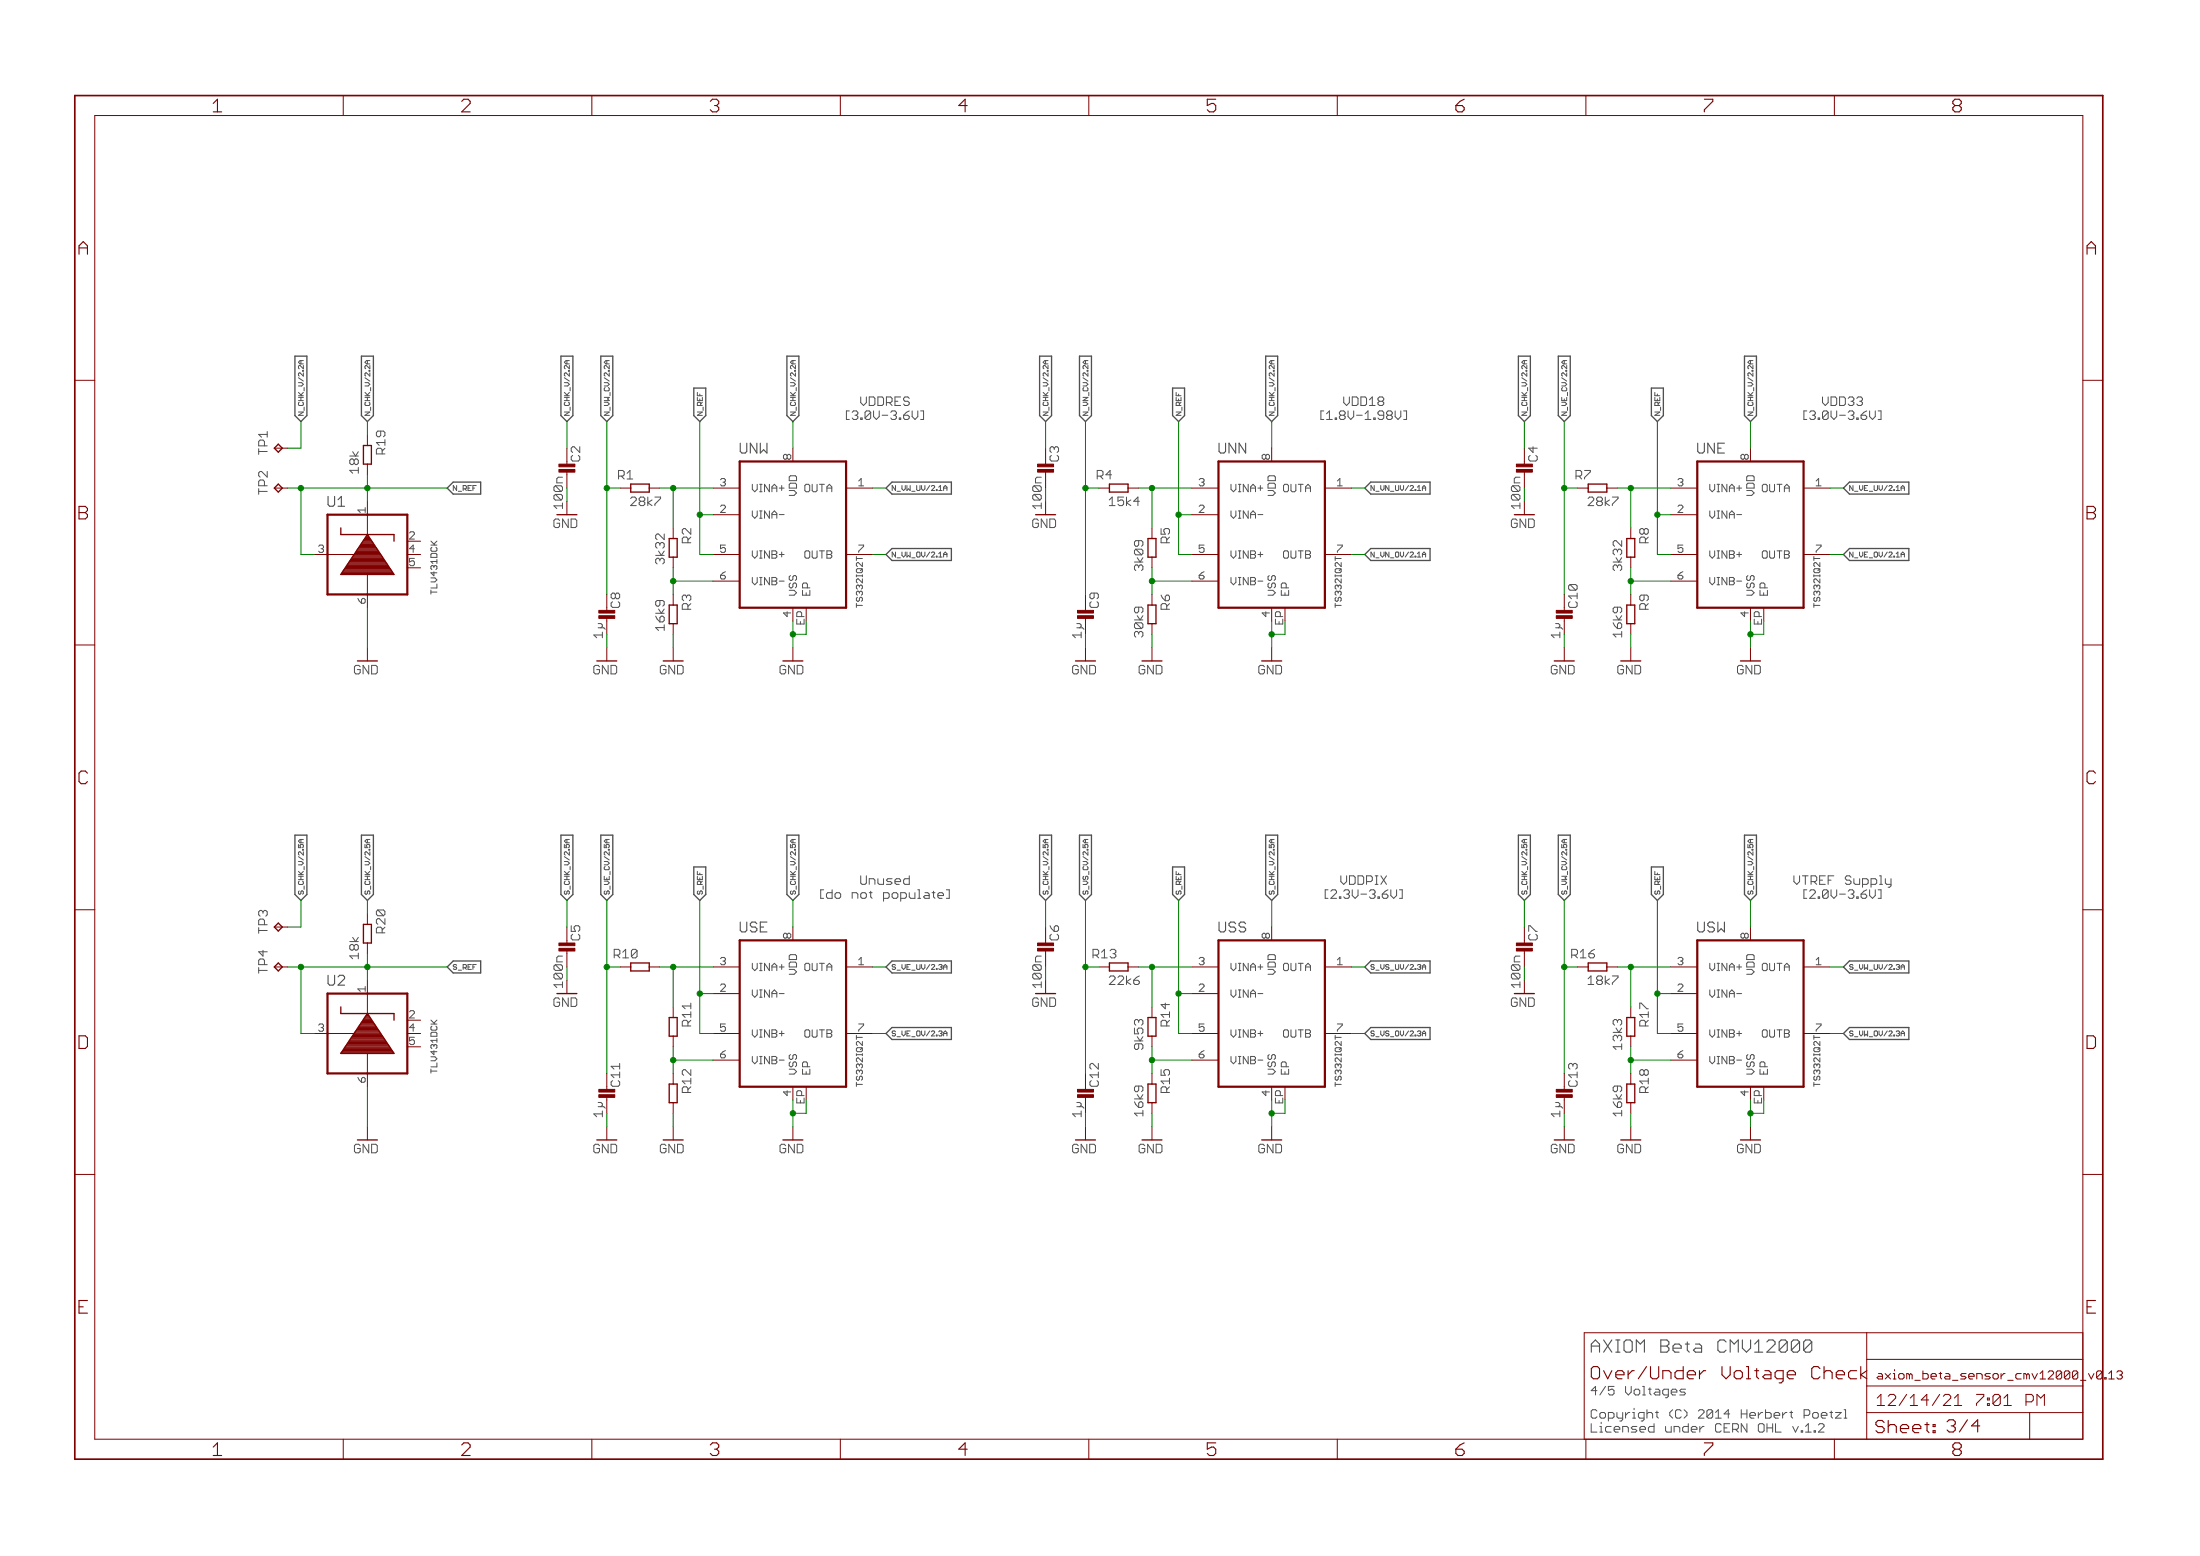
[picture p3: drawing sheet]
<svg xmlns="http://www.w3.org/2000/svg" width="420mm" height="297mm" viewBox="0 0 420 297" stroke-linecap="round" stroke-linejoin="round" font-family="sans-serif">
<g fill="none" stroke="#505050" stroke-width=".19">
<path d="M164.4 75.8v1.1l.5 .5M86.6 93.6v-.9l.6 .9M154.4 92.5h-.5l-.2 .2v.9l.2 .3h.5M170.4 93.6v-.9l.6 .9M211.9 96.5h1.1M212.4 94.9l-.5 .5M229 92.5l.3 .3M229.3 91.4l-.3 .2M229.3 96.4l-.3 .3M230 96.9l-1 .9h1M245.8 92.5h-.4l-.3 .2v.9l.3 .3h.4M261.8 93.6v-.9l.6 .9"/>
<path d="M337.3 92.5h-.5l-.2 .2v.9l.2 .3h.5M353.3 93.6v-.9l.6 .9M154.4 105.2h-.5l-.2 .2v.9l.2 .3h.5M170.4 106.3v-.9l.6 .9M245.8 105.2h-.4l-.3 .2v.9l.3 .3h.4M261.8 106.3v-.9l.6 .9M337.3 105.2h-.5l-.2 .2v.9l.2 .3h.5M353.3 106.3v-.9l.6 .9M164.4 167.2v1.4l.3 .2M342.6 167.2v1.1l.6 .5M86.6 184.9l.1 .2M86.7 184.1l-.1 .2 .1 .3"/>
<path d="M154.4 183.9h-.5l-.2 .2v1l.2 .2h.5M154.4 196.6h-.5l-.2 .2v1l.2 .2h.5M170.4 184.9l.1 .2M170.4 197.6l.1 .2M170.5 184.1l-.1 .2 .1 .3M170.5 196.8l-.1 .2 .1 .3M229 183.9l.3 .3M229.3 182.8l-.3 .2M229.3 187.9l-.3 .2M230 188.3l-1 1h1M245.8 183.9h-.4l-.3 .2v1l.3 .2h.4M245.8 196.6h-.4l-.3 .2v1l.3 .2h.4"/>
<path d="M261.8 197.6l.2 .2M261.8 184.9l.2 .2M262 196.8l-.2 .2 .2 .3M262 184.1l-.2 .2 .2 .3M303.3 187.9h1.1M303.8 186.3l-.5 .6M337.3 183.9h-.5l-.2 .2v1l.2 .2h.5M337.3 196.6h-.5l-.2 .2v1l.2 .2h.5M353.3 184.9l.1 .2M353.3 197.6l.1 .2M353.4 184.1l-.1 .2 .1 .3M353.4 196.8l-.1 .2 .1 .3"/>
</g>
<g fill="none" stroke="#505050" stroke-width=".25">
<path d="M56.3 68h2.3v11.3l-1.1 1.2-1.2-1.2zM69 68h2.3v11.3l-1.1 1.2-1.2-1.2zM107.1 68h2.3v11.3l-1.1 1.2-1.2-1.2zM114.7 68h2.3v11.3l-1.1 1.2-1.2-1.2zM132.5 74.1h2.3v5.2l-1.2 1.2-1.1-1.2zM150.3 68h2.3v11.3l-1.2 1.2-1.1-1.2zM198.5 68h2.3v11.3l-1.1 1.2-1.2-1.2zM206.2 68h2.2v11.3l-1.1 1.2-1.1-1.2zM223.9 74.1h2.3v5.2l-1.1 1.2-1.2-1.2zM241.7 68h2.3v11.3l-1.1 1.2-1.2-1.2zM290 68h2.3v11.3l-1.2 1.2-1.1-1.2zM297.6 68h2.3v11.3l-1.2 1.2-1.1-1.2z"/>
<path d="M315.4 74.1h2.3v5.2l-1.2 1.2-1.1-1.2zM333.2 68h2.2v11.3l-1.1 1.2-1.1-1.2zM86.6 92h5.2v2.3h-5.2l-1.2-1.1zM169.2 93.2l1.1-1.2h11.4v2.3h-11.4zM261.8 92h11.3v2.3h-11.3l-1.2-1.1zM353.2 92h11.4v2.3h-11.4l-1.1-1.1zM169.2 105.9l1.1-1.2h11.4v2.3h-11.4zM261.8 104.7h11.3v2.3h-11.3l-1.2-1.1zM353.2 104.7h11.4v2.3h-11.4l-1.1-1.1zM56.3 159.4h2.3v11.4l-1.1 1.1-1.2-1.1zM69 159.4h2.3v11.4l-1.1 1.1-1.2-1.1zM107.1 159.4h2.3v11.4l-1.1 1.1-1.2-1.1z"/>
<path d="M114.7 159.4h2.3v11.4l-1.1 1.1-1.2-1.1zM150.3 159.4h2.3v11.4l-1.2 1.1-1.1-1.1zM198.5 159.4h2.3v11.4l-1.1 1.1-1.2-1.1zM206.2 159.4h2.2v11.4l-1.1 1.1-1.1-1.1zM241.7 159.4h2.3v11.4l-1.1 1.1-1.2-1.1zM290 159.4h2.3v11.4l-1.2 1.1-1.1-1.1zM297.6 159.4h2.3v11.4l-1.2 1.1-1.1-1.1zM333.2 159.4h2.2v11.4l-1.1 1.1-1.1-1.1zM132.5 165.5h2.3v5.3l-1.2 1.1-1.1-1.1zM223.9 165.5h2.3v5.3l-1.1 1.1-1.2-1.1zM315.4 165.5h2.3v5.3l-1.2 1.1-1.1-1.1zM86.6 183.5h5.2v2.2h-5.2l-1.2-1.1z"/>
<path d="M169.2 197.3l1.1-1.1h11.4v2.2h-11.4zM170.3 183.5h11.4v2.2h-11.4l-1.1-1.1zM261.8 196.2h11.3v2.2h-11.3l-1.2-1.1zM261.8 183.5h11.3v2.2h-11.3l-1.2-1.1zM352.1 184.6l1.1-1.1h11.4v2.2h-11.4zM352.1 197.3l1.1-1.1h11.4v2.2h-11.4z"/>
</g>
<g fill="none" stroke="#800000" stroke-width=".19">
<path d="M65.6 18.2v3.9M113 18.2v3.9M160.5 18.2v3.9M207.9 18.2v3.9M255.4 18.2v3.9M302.9 18.2v3.9M350.3 18.2v3.9M18.1 22.1h379.7v252.6h-379.7zM14.3 72.6h3.8M397.8 72.6h3.8M52.4 93.2h2.5M52.4 85.6h2.5"/>
<path d="M70.2 83v2M70.2 88.6v2M70.2 95.7v6.3M108.3 85.6v3M108.3 95.7v2.6M118.4 93.2h2.1M124 93.2h2M136.2 93.2h5.1M136.2 98.3h5.1M151.4 85.6v2.5M161.6 93.2h5.1M199.7 85.6v3"/>
<path d="M199.7 95.7v2.6M209.8 93.2h2.1M215.4 93.2h2.1M227.6 93.2h5.1M227.6 98.3h5.1M242.9 85.6v2.5M253 93.2h5.1M291.1 85.6v3M291.1 95.7v2.6M301.3 93.2h2M306.9 93.2h2M319.1 93.2h5"/>
<path d="M319.1 98.3h5M334.3 85.6v2.5M344.4 93.2h5.1M60 105.9h7.6M70.2 109.7v6.3M77.8 105.9h2.5M77.8 103.3h2.5M77.8 108.4h2.5M115.9 113.5v3M128.6 100.8v2M128.6 106.4v2M128.6 113.5v2"/>
<path d="M128.6 119.1v2M136.2 105.9h5.1M136.2 110.9h5.1M151.4 116v2.6M161.6 105.9h5.1M207.3 113.5v3M220 100.8v2M220 106.4v2M220 113.5v2M220 119.1v2M227.6 105.9h5.1M227.6 110.9h5.1"/>
<path d="M242.9 116v2.6M253 105.9h5.1M298.7 113.5v3M311.4 100.8v2M311.4 106.4v2M311.4 113.5v2M311.4 119.1v2M319.1 105.9h5M319.1 110.9h5M334.3 116v2.6M344.4 105.9h5.1M14.3 123.1h3.8"/>
<path d="M70.2 123.6v2.6M115.9 123.6v2.6M128.6 123.6v2.6M151.4 123.6v2.6M207.3 123.6v2.6M220 123.6v2.6M242.9 123.6v2.6M298.7 123.6v2.6M311.4 123.6v2.6M334.3 123.6v2.6M397.8 123.1h3.8M14.3 173.7h3.8"/>
<path d="M52.4 177h2.5M70.2 174.4v2.1M108.3 177v3M151.4 177v2.5M199.7 177v3M242.9 177v2.5M291.1 177v3M334.3 177v2.5M397.8 173.7h3.8M52.4 184.6h2.5M60 197.3h7.6M70.2 180v2.1"/>
<path d="M70.2 187.1v6.4M77.8 197.3h2.5M77.8 194.8h2.5M77.8 199.8h2.5M108.3 187.1v2.6M118.4 184.6h2.1M124 184.6h2M128.6 192.2v2M128.6 197.8v2M136.2 184.6h5.1M136.2 189.7h5.1M136.2 197.3h5.1"/>
<path d="M161.6 184.6h5.1M161.6 197.3h5.1M199.7 187.1v2.6M209.8 184.6h2.1M215.4 184.6h2.1M220 192.2v2M220 197.8v2M227.6 184.6h5.1M227.6 189.7h5.1M227.6 197.3h5.1M253 184.6h5.1M253 197.3h5.1"/>
<path d="M291.1 187.1v2.6M301.3 184.6h2M306.9 184.6h2M311.4 192.2v2M311.4 197.8v2M319.1 184.6h5M319.1 189.7h5M319.1 197.3h5M344.4 184.6h5.1M344.4 197.3h5.1M70.2 201.1v6.4M70.2 215.1v2.5"/>
<path d="M115.9 204.9v3.1M115.9 215.1v2.5M128.6 204.9v2M128.6 210.5v2M128.6 215.1v2.5M136.2 202.4h5.1M151.4 207.5v2.5M151.4 215.1v2.5M207.3 204.9v3.1M207.3 215.1v2.5M220 204.9v2M220 210.5v2"/>
<path d="M220 215.1v2.5M227.6 202.4h5.1M242.9 207.5v2.5M242.9 215.1v2.5M298.7 204.9v3.1M298.7 215.1v2.5M311.4 204.9v2M311.4 210.5v2M311.4 215.1v2.5M319.1 202.4h5M334.3 207.5v2.5M334.3 215.1v2.5"/>
<path d="M14.3 224.2h3.8M397.8 224.2h3.8M356.5 254.4v5.1h41.3M397.8 254.4h-95.2v20.3M65.6 274.7v3.9M113 274.7v3.9M160.5 274.7v3.9M207.9 274.7v3.9M255.4 274.7v3.9M302.9 274.7v3.9M350.3 274.7v3.9M356.5 269.7h41.3"/>
<path d="M387.6 269.7v5M397.8 264.6h-41.3v10.1M404.5 261.7h.5l.3 .3v.2l-.3 .3M404.8 262.5h.2M405 262.5l.3 .2v.3l-.3 .2h-.5"/>
</g>
<path d="M62.5 98.3h15.3v15.2h-15.3zM141.3 88.1h20.3v27.9h-20.3zM232.7 88.1h20.3v27.9h-20.3zM324.1 88.1h20.3v27.9h-20.3zM141.3 179.5h20.3v28h-20.3zM232.7 179.5h20.3v28h-20.3zM324.1 179.5h20.3v28h-20.3zM62.5 189.7h15.3v15.2h-15.3z" fill="none" stroke="#800000" stroke-width=".42"/>
<g fill="none" stroke="#800000" stroke-width=".25">
<path d="M53.1 92.4l.8 .8-.8 .7-.7-.7zM53.1 84.8l.8 .8-.8 .7-.7-.7zM69.4 85h1.5v3.6h-1.5M120.5 93.9v-1.5h3.5v1.5M211.9 92.4h3.5v1.5h-3.5zM303.3 93.9v-1.5h3.6v1.5M65.1 100.8v1.2h10.1v1.3M65.2 109.5h9.9M65.4 109.2h9.6M65.5 109h9.3M65.7 108.8h9M65.8 108.6h8.7"/>
<path d="M66 108.4h8.4M66.1 108.1h8.1M66.3 107.9h7.8M66.4 107.7h7.5M66.6 107.5h7.2M66.7 107.2h6.9M66.9 107h6.6M67 106.8h6.3M67.2 106.6h6M67.3 106.3h5.7M67.5 106.1h5.4M67.6 105.9h5.1"/>
<path d="M67.8 105.7h4.8M67.9 105.5h4.5M68.1 105.2h4.2M68.2 105h3.9M68.3 104.8h3.7M68.5 104.6h3.3M68.6 104.4h3.1M68.8 104.1h2.7M68.9 103.9h2.5M69.1 103.7h2.1M69.2 103.5h1.9M69.4 103.2h1.6"/>
<path d="M69.5 103h1.3M69.7 102.8h1M69.8 102.6h.7M70 102.3h.4M70.1 102.1h.1M70.2 102l5 7.7h-10.1zM127.8 102.8h1.5v3.6h-1.5M127.8 115.5h1.5v3.6h-1.5M219.2 102.8h1.6v3.6h-1.6M219.2 115.5h1.6v3.6h-1.6M310.7 102.8h1.5v3.6h-1.5M310.7 115.5h1.5v3.6h-1.5"/>
<path d="M53.1 176.2l.8 .8-.8 .7-.7-.7zM69.4 176.5h1.5v3.5h-1.5zM53.1 183.8l.8 .8-.8 .8-.7-.8zM65.1 192.2v1.3h10.1v1.3M65.9 199.9h8.5M66 199.7h8.3M66.2 199.5h7.9M66.3 199.2h7.7M66.5 199h7.4M66.6 198.8h7.1M66.8 198.6h6.8M66.9 198.3h6.5"/>
<path d="M67.1 198.1h6.2M67.2 197.9h5.9M67.4 197.7h5.6M67.5 197.4h5.3M67.7 197.2h5M67.8 197h4.7M68 196.8h4.4M68.1 196.6h4.1M68.3 196.3h3.8M68.4 196.1h3.5M68.6 195.9h3.2M68.7 195.7h2.9"/>
<path d="M68.9 195.5h2.6M69 195.2h2.3M69.2 195h2M69.3 194.8h1.7M69.4 194.6h1.5M69.6 194.3h1.1M69.7 194.1h.9M69.9 193.9h.5M70 193.7h.3M70.2 193.5l5 7.6h-10.1zM120.5 183.8h3.5v1.6h-3.5zM127.8 194.2h1.5v3.6h-1.5z"/>
<path d="M211.9 185.4v-1.6h3.5v1.6M219.2 194.2h1.6v3.6h-1.6M303.3 185.4v-1.6h3.6v1.6M310.7 194.2h1.5v3.6h-1.5M65.2 201h10M65.3 200.8h9.7M65.4 200.6h9.5M65.6 200.3h9.1M65.7 200.1h8.9M127.8 206.9h1.5v3.6h-1.5zM219.2 206.9h1.6v3.6h-1.6M310.7 206.9h1.5v3.6h-1.5"/>
</g>
<g fill="#800000" stroke="#800000" stroke-width=".19">
<path d="M289.6 89.6h3.1v.5h-3.1z"/>
<path d="M289.6 88.6h3.1v.5h-3.1z"/>
<path d="M198.2 89.6h3v.5h-3z"/>
<path d="M198.2 88.6h3v.5h-3z"/>
<path d="M106.7 89.6h3.1v.5h-3.1z"/>
<path d="M106.7 88.6h3.1v.5h-3.1z"/>
<path d="M106.7 181h3.1v.5h-3.1z"/>
<path d="M106.7 180h3.1v.5h-3.1z"/>
<path d="M198.2 181h3v.5h-3z"/>
<path d="M198.2 180h3v.5h-3z"/>
<path d="M289.6 181h3.1v.5h-3.1z"/>
<path d="M289.6 180h3.1v.5h-3.1z"/>
<path d="M114.4 117.5h3v.5h-3z"/>
<path d="M114.4 116.5h3v.5h-3z"/>
<path d="M114.4 209h3v.5h-3z"/>
<path d="M114.4 208h3v.5h-3z"/>
<path d="M205.8 209h3v.5h-3z"/>
<path d="M205.8 208h3v.5h-3z"/>
<path d="M205.8 117.5h3v.5h-3z"/>
<path d="M205.8 116.5h3v.5h-3z"/>
<path d="M297.2 117.5h3.1v.5h-3.1z"/>
<path d="M297.2 116.5h3.1v.5h-3.1z"/>
<path d="M297.2 209h3.1v.5h-3.1z"/>
<path d="M297.2 208h3.1v.5h-3.1z"/>
</g>
<path d="M14.3 18.2h387.3v260.4h-387.3z" fill="none" stroke="#800000" stroke-width=".32"/>
<g fill="none" stroke="#008000" stroke-width=".19">
<path d="M54.9 93.2h30.5M57.5 80.5v5.1h-2.6M57.5 93.2v12.7h2.5M70.2 80.5v2.5M70.2 90.6v5.1M108.3 80.5v5.1M115.9 80.5v33M115.9 93.2h2.5M126 93.2h10.2M128.6 93.2v7.6M133.6 80.5v25.4h2.6M133.6 98.3h2.6"/>
<path d="M151.4 80.5v5.1M166.7 93.2h2.5M199.7 80.5v5.1M207.3 80.5v33M207.3 93.2h2.5M217.5 93.2h10.1M220 93.2v7.6M225.1 80.5v25.4h2.5M225.1 98.3h2.5M242.9 80.5v5.1M258.1 93.2h2.5M291.1 80.5v5.1"/>
<path d="M298.7 80.5v33M298.7 93.2h2.6M308.9 93.2h10.2M311.4 93.2v7.6M316.5 80.5v25.4h2.6M316.5 98.3h2.6M334.3 80.5v5.1M349.5 93.2h2.6M70.2 116v7.6M128.6 108.4v5.1M128.6 110.9h7.6M151.4 118.6v5"/>
<path d="M154 118.6v2.5h-2.6M166.7 105.9h2.5M220 108.4v5.1M220 110.9h7.6M242.9 118.6v5M245.4 118.6v2.5h-2.5M258.1 105.9h2.5M311.4 108.4v5.1M311.4 110.9h7.7M334.3 118.6v5M336.8 118.6v2.5h-2.5M349.5 105.9h2.6"/>
<path d="M115.9 121.1v2.5M128.6 121.1v2.5M207.3 121.1v2.5M220 121.1v2.5M298.7 121.1v2.5M311.4 121.1v2.5M57.5 171.9v5.1h-2.6M70.2 171.9v2.5M108.3 171.9v5.1M115.9 171.9v33M133.6 171.9v25.4h2.6M151.4 171.9v5.1"/>
<path d="M199.7 171.9v5.1M207.3 171.9v33M225.1 171.9v25.4h2.5M242.9 171.9v5.1M291.1 171.9v5.1M298.7 171.9v33M316.5 171.9v25.4h2.6M334.3 171.9v5.1M54.9 184.6h30.5M57.5 184.6v12.7h2.5M70.2 182.1v5M115.9 184.6h2.5"/>
<path d="M126 184.6h10.2M128.6 184.6v7.6M128.6 199.8v5.1M133.6 189.7h2.6M166.7 184.6h2.5M166.7 197.3h2.5M207.3 184.6h2.5M217.5 184.6h10.1M220 184.6v7.6M220 199.8v5.1M225.1 189.7h2.5M258.1 184.6h2.5"/>
<path d="M258.1 197.3h2.5M298.7 184.6h2.6M308.9 184.6h10.2M311.4 184.6v7.6M311.4 199.8v5.1M316.5 189.7h2.6M349.5 184.6h2.6M349.5 197.3h2.6M70.2 207.5v7.6M115.9 212.5v2.6M128.6 212.5v2.6M128.6 202.4h7.6"/>
<path d="M151.4 210v5.1M154 210v2.5h-2.6M207.3 212.5v2.6M220 212.5v2.6M220 202.4h7.6M242.9 210v5.1M245.4 210v2.5h-2.5M298.7 212.5v2.6M311.4 212.5v2.6M311.4 202.4h7.7M334.3 210v5.1M336.8 210v2.5h-2.5"/>
</g>
<g fill="#008000" stroke="#008000" stroke-width=".19">
<circle cx="334.3" cy="121.1" r=".51"/>
<circle cx="151.4" cy="121.1" r=".51"/>
<circle cx="242.9" cy="212.5" r=".51"/>
<circle cx="334.3" cy="212.5" r=".51"/>
<circle cx="242.9" cy="121.1" r=".51"/>
<circle cx="151.4" cy="212.5" r=".51"/>
<circle cx="220" cy="110.9" r=".51"/>
<circle cx="220" cy="93.2" r=".51"/>
<circle cx="207.3" cy="93.2" r=".51"/>
<circle cx="311.4" cy="110.9" r=".51"/>
<circle cx="311.4" cy="93.2" r=".51"/>
<circle cx="298.7" cy="93.2" r=".51"/>
<circle cx="115.9" cy="93.2" r=".51"/>
<circle cx="128.6" cy="93.2" r=".51"/>
<circle cx="128.6" cy="110.9" r=".51"/>
<circle cx="128.6" cy="202.4" r=".51"/>
<circle cx="128.6" cy="184.6" r=".51"/>
<circle cx="220" cy="202.4" r=".51"/>
<circle cx="220" cy="184.6" r=".51"/>
<circle cx="311.4" cy="184.6" r=".51"/>
<circle cx="311.4" cy="202.4" r=".51"/>
<circle cx="207.3" cy="184.6" r=".51"/>
<circle cx="298.7" cy="184.6" r=".51"/>
<circle cx="115.9" cy="184.6" r=".51"/>
<circle cx="70.2" cy="93.2" r=".51"/>
<circle cx="57.5" cy="93.2" r=".51"/>
<circle cx="225.1" cy="98.3" r=".51"/>
<circle cx="316.5" cy="98.3" r=".51"/>
<circle cx="133.6" cy="98.3" r=".51"/>
<circle cx="70.2" cy="184.6" r=".51"/>
<circle cx="57.5" cy="184.6" r=".51"/>
<circle cx="316.5" cy="189.7" r=".51"/>
<circle cx="225.1" cy="189.7" r=".51"/>
<circle cx="133.6" cy="189.7" r=".51"/>
</g>
<g font-size="3.7" fill="#800000">
<text x="41.3" y="21.4">1</text>
<text x="88.7" y="21.4">2</text>
<text x="136.2" y="21.4">3</text>
<text x="183.7" y="21.4">4</text>
<text x="231.1" y="21.4">5</text>
<text x="278.6" y="21.4">6</text>
<text x="326" y="21.4">7</text>
<text x="373.5" y="21.4">8</text>
<text x="15.6" y="48.6">A</text>
<text x="399.1" y="48.6">A</text>
<text x="15.6" y="99.2">B</text>
<text x="399.1" y="99.2">B</text>
<text x="15.6" y="149.7">C</text>
<text x="399.1" y="149.7">C</text>
<text x="15.6" y="200.2">D</text>
<text x="399.1" y="200.2">D</text>
<text x="15.6" y="250.8">E</text>
<text x="399.1" y="250.8">E</text>
<text x="41.3" y="277.9">1</text>
<text x="88.7" y="277.9">2</text>
<text x="136.2" y="277.9">3</text>
<text x="183.7" y="277.9">4</text>
<text x="231.1" y="277.9">5</text>
<text x="278.6" y="277.9">6</text>
<text x="326" y="277.9">7</text>
<text x="373.5" y="277.9">8</text>
</g>
<text font-size="3.6" fill="#505050" x="304.4" y="258.2">AXIOM Beta CMV12000</text>
<g font-size="3.6" fill="#800000">
<text x="304.4" y="263.3">Over/Under Voltage Check</text>
<text x="358.7" y="273.6">Sheet: 3/4</text>
</g>
<g font-size="3.2" fill="#800000">
<text x="359" y="268.4">12/14/21</text>
<text x="376.5" y="268.4">7:01 PM</text>
</g>
<g font-size="2.9" fill="#505050">
<text x="141.8" y="86.6">UNW</text>
<text x="233.2" y="86.6">UNN</text>
<text x="324.7" y="86.6">UNE</text>
<text x="63.1" y="96.7">U1</text>
<text x="141.8" y="178">USE</text>
<text x="233.2" y="178">USS</text>
<text x="324.7" y="178">USW</text>
<text x="63.1" y="188.2">U2</text>
</g>
<g font-size="2.5" fill="#505050">
<text x="165.2" y="77.5">VDDRES</text>
<text x="257.4" y="77.5">VDD18</text>
<text x="348.8" y="77.5">VDD33</text>
<text x="161.5" y="80.2">[3.0V-3.6V]</text>
<text x="252.2" y="80.2">[1.8V-1.98V]</text>
<text x="344.3" y="80.2">[3.0V-3.6V]</text>
<text x="51.7" y="86.8" transform="rotate(-90 51.7 86.8)">TP1</text>
<text x="74.1" y="86.5" transform="rotate(-90 74.1 86.5)">R19</text>
<text x="111.3" y="88.1" transform="rotate(-90 111.3 88.1)">C2</text>
<text x="202.8" y="88.1" transform="rotate(-90 202.8 88.1)">C3</text>
<text x="294.2" y="88.1" transform="rotate(-90 294.2 88.1)">C4</text>
<text x="51.7" y="94.4" transform="rotate(-90 51.7 94.4)">TP2</text>
<text x="118.7" y="91.5">R1</text>
<text x="210.2" y="91.5">R4</text>
<text x="301.6" y="91.5">R7</text>
<text x="212.5" y="96.6">15k4</text>
<text x="132.6" y="103.6" transform="rotate(-90 132.6 103.6)">R2</text>
<text x="224" y="103.6" transform="rotate(-90 224 103.6)">R5</text>
<text x="315.4" y="103.6" transform="rotate(-90 315.4 103.6)">R8</text>
<text x="119" y="116" transform="rotate(-90 119 116)">C8</text>
<text x="132.6" y="116.3" transform="rotate(-90 132.6 116.3)">R3</text>
<text x="210.4" y="116" transform="rotate(-90 210.4 116)">C9</text>
<text x="224" y="116.3" transform="rotate(-90 224 116.3)">R6</text>
<text x="301.8" y="116" transform="rotate(-90 301.8 116)">C10</text>
<text x="315.4" y="116.3" transform="rotate(-90 315.4 116.3)">R9</text>
<text x="157" y="171.6">[do not populate]</text>
<text x="165.2" y="168.9">Unused</text>
<text x="252.9" y="171.6">[2.3V-3.6V]</text>
<text x="256.7" y="168.9">VDDPIX</text>
<text x="343.6" y="168.9">VTREF Supply</text>
<text x="344.3" y="171.6">[2.0V-3.6V]</text>
<text x="51.7" y="178.2" transform="rotate(-90 51.7 178.2)">TP3</text>
<text x="74.1" y="177.9" transform="rotate(-90 74.1 177.9)">R20</text>
<text x="111.3" y="179.5" transform="rotate(-90 111.3 179.5)">C5</text>
<text x="202.8" y="179.5" transform="rotate(-90 202.8 179.5)">C6</text>
<text x="294.2" y="179.5" transform="rotate(-90 294.2 179.5)">C7</text>
<text x="51.7" y="185.9" transform="rotate(-90 51.7 185.9)">TP4</text>
<text x="69.1" y="183" transform="rotate(-90 69.1 183)">18k</text>
<text x="118" y="182.9">R10</text>
<text x="209.4" y="182.9">R13</text>
<text x="300.8" y="182.9">R16</text>
<text x="132.6" y="195.7" transform="rotate(-90 132.6 195.7)">R11</text>
<text x="224" y="195.7" transform="rotate(-90 224 195.7)">R14</text>
<text x="315.4" y="195.7" transform="rotate(-90 315.4 195.7)">R17</text>
<text x="119" y="207.4" transform="rotate(-90 119 207.4)">C11</text>
<text x="132.6" y="208.4" transform="rotate(-90 132.6 208.4)">R12</text>
<text x="210.4" y="207.4" transform="rotate(-90 210.4 207.4)">C12</text>
<text x="224" y="208.4" transform="rotate(-90 224 208.4)">R15</text>
<text x="301.8" y="207.4" transform="rotate(-90 301.8 207.4)">C13</text>
<text x="315.4" y="208.4" transform="rotate(-90 315.4 208.4)">R18</text>
<text x="304.4" y="266.4">4/5 Voltages</text>
<text x="304.4" y="270.8">Copyright (C) 2014 Herbert Poetzl</text>
<text x="304.4" y="273.5">Licensed under CERN OHL v.1.2</text>
</g>
<g font-size="2.5" fill="#800000">
<text x="69.1" y="90.4" transform="rotate(-90 69.1 90.4)">18k</text>
<text x="106.3" y="100.8">GND</text>
<text x="121" y="96.6">28k7</text>
<text x="197.7" y="100.8">GND</text>
<text x="289.1" y="100.8">GND</text>
<text x="303.9" y="96.6">28k7</text>
<text x="127.5" y="107.6" transform="rotate(-90 127.5 107.6)">3k32</text>
<text x="218.9" y="108.9" transform="rotate(-90 218.9 108.9)">3k09</text>
<text x="310.3" y="108.9" transform="rotate(-90 310.3 108.9)">3k32</text>
<text x="115.7" y="121.6" transform="rotate(-90 115.7 121.6)">1µ</text>
<text x="127.5" y="120.3" transform="rotate(-90 127.5 120.3)">16k9</text>
<text x="207.1" y="121.6" transform="rotate(-90 207.1 121.6)">1µ</text>
<text x="218.9" y="121.6" transform="rotate(-90 218.9 121.6)">30k9</text>
<text x="298.5" y="121.6" transform="rotate(-90 298.5 121.6)">1µ</text>
<text x="310.3" y="121.6" transform="rotate(-90 310.3 121.6)">16k9</text>
<text x="68.2" y="128.7">GND</text>
<text x="113.9" y="128.7">GND</text>
<text x="126.6" y="128.7">GND</text>
<text x="149.4" y="128.7">GND</text>
<text x="205.3" y="128.7">GND</text>
<text x="218" y="128.7">GND</text>
<text x="240.9" y="128.7">GND</text>
<text x="296.7" y="128.7">GND</text>
<text x="309.4" y="128.7">GND</text>
<text x="332.3" y="128.7">GND</text>
<text x="212.5" y="188">22k6</text>
<text x="303.9" y="188">18k7</text>
<text x="106.3" y="192.2">GND</text>
<text x="197.7" y="192.2">GND</text>
<text x="289.1" y="192.2">GND</text>
<text x="218.9" y="200.3" transform="rotate(-90 218.9 200.3)">9k53</text>
<text x="310.3" y="200.3" transform="rotate(-90 310.3 200.3)">13k3</text>
<text x="115.7" y="213" transform="rotate(-90 115.7 213)">1µ</text>
<text x="207.1" y="213" transform="rotate(-90 207.1 213)">1µ</text>
<text x="218.9" y="213" transform="rotate(-90 218.9 213)">16k9</text>
<text x="298.5" y="213" transform="rotate(-90 298.5 213)">1µ</text>
<text x="310.3" y="213" transform="rotate(-90 310.3 213)">16k9</text>
<text x="68.2" y="220.1">GND</text>
<text x="113.9" y="220.1">GND</text>
<text x="126.6" y="220.1">GND</text>
<text x="149.4" y="220.1">GND</text>
<text x="205.3" y="220.1">GND</text>
<text x="218" y="220.1">GND</text>
<text x="240.9" y="220.1">GND</text>
<text x="296.7" y="220.1">GND</text>
<text x="309.4" y="220.1">GND</text>
<text x="332.3" y="220.1">GND</text>
</g>
<g font-size="2.5" fill="#008000">
<text x="108" y="96.6" transform="rotate(-90 108 96.6)">100n</text>
<text x="199.5" y="96.6" transform="rotate(-90 199.5 96.6)">100n</text>
<text x="290.9" y="96.6" transform="rotate(-90 290.9 96.6)">100n</text>
<text x="108" y="188.1" transform="rotate(-90 108 188.1)">100n</text>
<text x="199.5" y="188.1" transform="rotate(-90 199.5 188.1)">100n</text>
<text x="290.9" y="188.1" transform="rotate(-90 290.9 188.1)">100n</text>
</g>
<text font-size="2.3" fill="#800000" x="359" y="263.3">axiom_beta_sensor_cmv12000_v0.13</text>
<g font-size="2.1" fill="#505050">
<text x="151.6" y="87.7" transform="rotate(-90 151.6 87.7)">8</text>
<text x="243.1" y="87.7" transform="rotate(-90 243.1 87.7)">8</text>
<text x="334.5" y="87.7" transform="rotate(-90 334.5 87.7)">8</text>
<text x="138.2" y="92.8">3</text>
<text x="144.2" y="93.9">VINA+</text>
<text x="152.7" y="94.3" transform="rotate(-90 152.7 94.3)">VDD</text>
<text x="154.6" y="93.9">OUTA</text>
<text x="164.5" y="92.8">1</text>
<text x="229.6" y="92.8">3</text>
<text x="235.6" y="93.9">VINA+</text>
<text x="244.2" y="94.3" transform="rotate(-90 244.2 94.3)">VDD</text>
<text x="246.1" y="93.9">OUTA</text>
<text x="255.9" y="92.8">1</text>
<text x="321" y="92.8">3</text>
<text x="327" y="93.9">VINA+</text>
<text x="335.6" y="94.3" transform="rotate(-90 335.6 94.3)">VDD</text>
<text x="337.5" y="93.9">OUTA</text>
<text x="347.3" y="92.8">1</text>
<text x="70.4" y="97.9" transform="rotate(-90 70.4 97.9)">1</text>
<text x="138.2" y="97.9">2</text>
<text x="144.2" y="99">VINA-</text>
<text x="229.6" y="97.9">2</text>
<text x="235.6" y="99">VINA-</text>
<text x="321" y="97.9">2</text>
<text x="327" y="99">VINA-</text>
<text x="61.4" y="105.5">3</text>
<text x="78.7" y="105.5">4</text>
<text x="78.7" y="103">2</text>
<text x="138.2" y="105.5">5</text>
<text x="144.2" y="106.6">VINB+</text>
<text x="154.6" y="106.6">OUTB</text>
<text x="164.5" y="105.5">7</text>
<text x="229.6" y="105.5">5</text>
<text x="235.6" y="106.6">VINB+</text>
<text x="246.1" y="106.6">OUTB</text>
<text x="255.9" y="105.5">7</text>
<text x="321" y="105.5">5</text>
<text x="327" y="106.6">VINB+</text>
<text x="337.5" y="106.6">OUTB</text>
<text x="347.3" y="105.5">7</text>
<text x="78.7" y="108">5</text>
<text x="138.2" y="110.6">6</text>
<text x="144.2" y="111.7">VINB-</text>
<text x="152.7" y="113.7" transform="rotate(-90 152.7 113.7)">VSS</text>
<text x="155.3" y="113.7" transform="rotate(-90 155.3 113.7)">EP</text>
<text x="229.6" y="110.6">6</text>
<text x="235.6" y="111.7">VINB-</text>
<text x="244.2" y="113.7" transform="rotate(-90 244.2 113.7)">VSS</text>
<text x="246.7" y="113.7" transform="rotate(-90 246.7 113.7)">EP</text>
<text x="321" y="110.6">6</text>
<text x="327" y="111.7">VINB-</text>
<text x="335.6" y="113.7" transform="rotate(-90 335.6 113.7)">VSS</text>
<text x="338.1" y="113.7" transform="rotate(-90 338.1 113.7)">EP</text>
<text x="70.4" y="115.1" transform="rotate(-90 70.4 115.1)">6</text>
<text x="151.6" y="117.7" transform="rotate(-90 151.6 117.7)">4</text>
<text x="243.1" y="117.7" transform="rotate(-90 243.1 117.7)">4</text>
<text x="334.5" y="117.7" transform="rotate(-90 334.5 117.7)">4</text>
<text x="151.6" y="179.2" transform="rotate(-90 151.6 179.2)">8</text>
<text x="243.1" y="179.2" transform="rotate(-90 243.1 179.2)">8</text>
<text x="334.5" y="179.2" transform="rotate(-90 334.5 179.2)">8</text>
<text x="138.2" y="184.2">3</text>
<text x="144.2" y="185.4">VINA+</text>
<text x="152.7" y="185.7" transform="rotate(-90 152.7 185.7)">VDD</text>
<text x="154.6" y="185.4">OUTA</text>
<text x="164.5" y="184.2">1</text>
<text x="229.6" y="184.2">3</text>
<text x="235.6" y="185.4">VINA+</text>
<text x="244.2" y="185.7" transform="rotate(-90 244.2 185.7)">VDD</text>
<text x="246.1" y="185.4">OUTA</text>
<text x="255.9" y="184.2">1</text>
<text x="321" y="184.2">3</text>
<text x="327" y="185.4">VINA+</text>
<text x="335.6" y="185.7" transform="rotate(-90 335.6 185.7)">VDD</text>
<text x="337.5" y="185.4">OUTA</text>
<text x="347.3" y="184.2">1</text>
<text x="70.4" y="189.3" transform="rotate(-90 70.4 189.3)">1</text>
<text x="138.2" y="189.3">2</text>
<text x="144.2" y="190.4">VINA-</text>
<text x="229.6" y="189.3">2</text>
<text x="235.6" y="190.4">VINA-</text>
<text x="321" y="189.3">2</text>
<text x="327" y="190.4">VINA-</text>
<text x="61.4" y="196.9">3</text>
<text x="78.7" y="196.9">4</text>
<text x="78.7" y="194.4">2</text>
<text x="138.2" y="196.9">5</text>
<text x="164.5" y="196.9">7</text>
<text x="229.6" y="196.9">5</text>
<text x="255.9" y="196.9">7</text>
<text x="321" y="196.9">5</text>
<text x="347.3" y="196.9">7</text>
<text x="78.7" y="199.5">5</text>
<text x="138.2" y="202">6</text>
<text x="144.2" y="198">VINB+</text>
<text x="144.2" y="203.1">VINB-</text>
<text x="154.6" y="198">OUTB</text>
<text x="229.6" y="202">6</text>
<text x="235.6" y="198">VINB+</text>
<text x="235.6" y="203.1">VINB-</text>
<text x="246.1" y="198">OUTB</text>
<text x="321" y="202">6</text>
<text x="327" y="198">VINB+</text>
<text x="327" y="203.1">VINB-</text>
<text x="337.5" y="198">OUTB</text>
<text x="70.4" y="206.6" transform="rotate(-90 70.4 206.6)">6</text>
<text x="151.6" y="209.1" transform="rotate(-90 151.6 209.1)">4</text>
<text x="152.7" y="205.1" transform="rotate(-90 152.7 205.1)">VSS</text>
<text x="155.3" y="205.1" transform="rotate(-90 155.3 205.1)">EP</text>
<text x="243.1" y="209.1" transform="rotate(-90 243.1 209.1)">4</text>
<text x="244.2" y="205.1" transform="rotate(-90 244.2 205.1)">VSS</text>
<text x="246.7" y="205.1" transform="rotate(-90 246.7 205.1)">EP</text>
<text x="334.5" y="209.1" transform="rotate(-90 334.5 209.1)">4</text>
<text x="335.6" y="205.1" transform="rotate(-90 335.6 205.1)">VSS</text>
<text x="338.1" y="205.1" transform="rotate(-90 338.1 205.1)">EP</text>
</g>
<g font-size="2.1" fill="#800000">
<text x="154.2" y="119" transform="rotate(-90 154.2 119)">EP</text>
<text x="245.6" y="119" transform="rotate(-90 245.6 119)">EP</text>
<text x="337" y="119" transform="rotate(-90 337 119)">EP</text>
<text x="154.2" y="210.4" transform="rotate(-90 154.2 210.4)">EP</text>
<text x="245.6" y="210.4" transform="rotate(-90 245.6 210.4)">EP</text>
<text x="337" y="210.4" transform="rotate(-90 337 210.4)">EP</text>
</g>
<g font-size="1.8" fill="#505050">
<text x="84" y="113.5" transform="rotate(-90 84 113.5)">TLV431DCK</text>
<text x="165.3" y="116" transform="rotate(-90 165.3 116)">TS332IQ2T</text>
<text x="256.7" y="116" transform="rotate(-90 256.7 116)">TS332IQ2T</text>
<text x="348.2" y="116" transform="rotate(-90 348.2 116)">TS332IQ2T</text>
<text x="84" y="204.9" transform="rotate(-90 84 204.9)">TLV431DCK</text>
<text x="165.3" y="207.4" transform="rotate(-90 165.3 207.4)">TS332IQ2T</text>
<text x="256.7" y="207.4" transform="rotate(-90 256.7 207.4)">TS332IQ2T</text>
<text x="348.2" y="207.4" transform="rotate(-90 348.2 207.4)">TS332IQ2T</text>
</g>
<g font-size="1.4" fill="#505050">
<text x="58.5" y="79.3" transform="rotate(-90 58.5 79.3)">N_CHK_V/2.2A</text>
<text x="71.2" y="79.3" transform="rotate(-90 71.2 79.3)">N_CHK_V/2.2A</text>
<text x="109.3" y="79.3" transform="rotate(-90 109.3 79.3)">N_CHK_V/2.2A</text>
<text x="116.9" y="79.3" transform="rotate(-90 116.9 79.3)">N_VW_CV/2.2A</text>
<text x="134.7" y="79.3" transform="rotate(-90 134.7 79.3)">N_REF</text>
<text x="152.5" y="79.3" transform="rotate(-90 152.5 79.3)">N_CHK_V/2.2A</text>
<text x="200.7" y="79.3" transform="rotate(-90 200.7 79.3)">N_CHK_V/2.2A</text>
<text x="208.4" y="79.3" transform="rotate(-90 208.4 79.3)">N_VN_CV/2.2A</text>
<text x="226.1" y="79.3" transform="rotate(-90 226.1 79.3)">N_REF</text>
<text x="243.9" y="79.3" transform="rotate(-90 243.9 79.3)">N_CHK_V/2.2A</text>
<text x="292.2" y="79.3" transform="rotate(-90 292.2 79.3)">N_CHK_V/2.2A</text>
<text x="299.8" y="79.3" transform="rotate(-90 299.8 79.3)">N_VE_CV/2.2A</text>
<text x="317.6" y="79.3" transform="rotate(-90 317.6 79.3)">N_REF</text>
<text x="335.3" y="79.3" transform="rotate(-90 335.3 79.3)">N_CHK_V/2.2A</text>
<text x="87.1" y="93.7">N_REF</text>
<text x="170.9" y="93.7">N_VW_UV/2.1A</text>
<text x="262.3" y="93.7">N_VN_UV/2.1A</text>
<text x="353.8" y="93.7">N_VE_UV/2.1A</text>
<text x="170.9" y="106.4">N_VW_OV/2.1A</text>
<text x="262.3" y="106.4">N_VN_OV/2.1A</text>
<text x="353.8" y="106.4">N_VE_OV/2.1A</text>
<text x="58.5" y="170.7" transform="rotate(-90 58.5 170.7)">S_CHK_V/2.5A</text>
<text x="71.2" y="170.7" transform="rotate(-90 71.2 170.7)">S_CHK_V/2.5A</text>
<text x="109.3" y="170.7" transform="rotate(-90 109.3 170.7)">S_CHK_V/2.5A</text>
<text x="116.9" y="170.7" transform="rotate(-90 116.9 170.7)">S_VE_CV/2.5A</text>
<text x="134.7" y="170.7" transform="rotate(-90 134.7 170.7)">S_REF</text>
<text x="152.5" y="170.7" transform="rotate(-90 152.5 170.7)">S_CHK_V/2.5A</text>
<text x="200.7" y="170.7" transform="rotate(-90 200.7 170.7)">S_CHK_V/2.5A</text>
<text x="208.4" y="170.7" transform="rotate(-90 208.4 170.7)">S_VS_CV/2.5A</text>
<text x="226.1" y="170.7" transform="rotate(-90 226.1 170.7)">S_REF</text>
<text x="243.9" y="170.7" transform="rotate(-90 243.9 170.7)">S_CHK_V/2.5A</text>
<text x="292.2" y="170.7" transform="rotate(-90 292.2 170.7)">S_CHK_V/2.5A</text>
<text x="299.8" y="170.7" transform="rotate(-90 299.8 170.7)">S_VW_CV/2.5A</text>
<text x="317.6" y="170.7" transform="rotate(-90 317.6 170.7)">S_REF</text>
<text x="335.3" y="170.7" transform="rotate(-90 335.3 170.7)">S_CHK_V/2.5A</text>
<text x="87.1" y="185.1">S_REF</text>
<text x="170.9" y="185.1">S_VE_UV/2.3A</text>
<text x="262.3" y="185.1">S_VS_UV/2.3A</text>
<text x="353.8" y="185.1">S_VW_UV/2.3A</text>
<text x="170.9" y="197.8">S_VE_OV/2.3A</text>
<text x="262.3" y="197.8">S_VS_OV/2.3A</text>
<text x="353.8" y="197.8">S_VW_OV/2.3A</text>
</g>
</svg>
